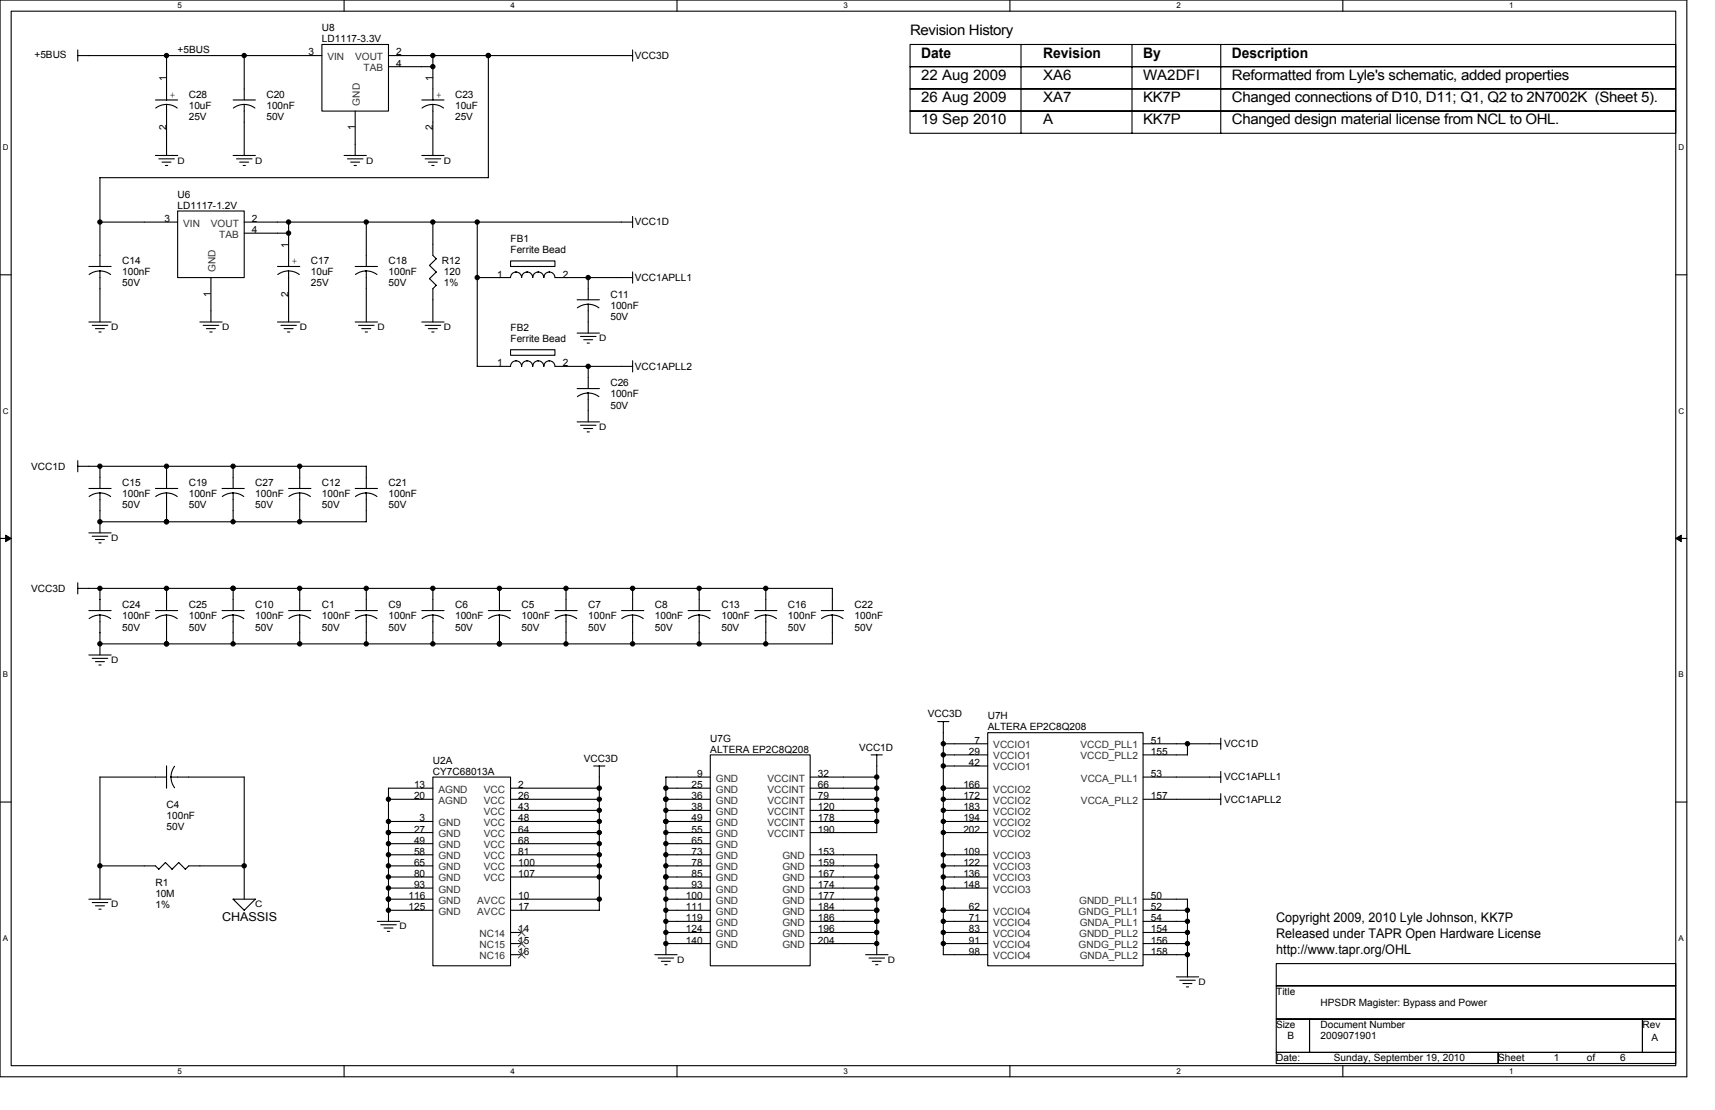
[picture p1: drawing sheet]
<svg xmlns="http://www.w3.org/2000/svg" width="432mm" height="279mm" viewBox="0 0 432 279" stroke-linecap="round" stroke-linejoin="round" font-family="sans-serif">
<path d="M0 0h424.7v271h-424.7zM2.8 2.8h419.1v265.4h-419.1z" fill="none" stroke="#000" stroke-width=".28"/>
<g fill="#fff">
<path d="M44.7 .3h1.1v2.2h-1.1z"/>
<path d="M44.7 268.5h1.1v2.3h-1.1z"/>
</g>
<path d="M86.6 0v2.8M86.6 268.2v2.8" fill="none" stroke="#000" stroke-width=".28"/>
<g fill="#fff">
<path d="M128.5 .3h1.2v2.2h-1.2z"/>
<path d="M128.5 268.5h1.2v2.3h-1.2z"/>
</g>
<path d="M170.5 0v2.8M170.5 268.2v2.8" fill="none" stroke="#000" stroke-width=".28"/>
<g fill="#fff">
<path d="M212.4 .3h1.1v2.2h-1.1z"/>
<path d="M212.4 268.5h1.1v2.3h-1.1z"/>
</g>
<path d="M254.3 0v2.8M254.3 268.2v2.8" fill="none" stroke="#000" stroke-width=".28"/>
<g fill="#fff">
<path d="M296.2 .3h1.1v2.2h-1.1z"/>
<path d="M296.2 268.5h1.1v2.3h-1.1z"/>
</g>
<path d="M338.1 0v2.8M338.1 268.2v2.8" fill="none" stroke="#000" stroke-width=".28"/>
<g fill="#fff">
<path d="M380 .3h1.1v2.2h-1.1z"/>
<path d="M380 268.5h1.1v2.3h-1.1z"/>
<path d="M.7 36h1.5v2.2h-1.5z"/>
<path d="M422.6 36h1.5v2.2h-1.5z"/>
<path d="M.7 102.3h1.5v2.3h-1.5z"/>
<path d="M422.6 102.3h1.5v2.3h-1.5z"/>
</g>
<path d="M0 69.2h2.8M421.9 69.2h2.8" fill="none" stroke="#000" stroke-width=".28"/>
<g fill="#fff">
<path d="M.7 168.7h1.4v2.2h-1.4z"/>
<path d="M422.6 168.7h1.3v2.2h-1.3z"/>
</g>
<path d="M0 135.5h2.8M421.9 135.5h2.8" fill="none" stroke="#000" stroke-width=".28"/>
<path d="M1.4 134.7l1.4 .8-1.4 .8zM421.9 135.5l1.4-.8v1.6z" fill="#000" stroke="#000" stroke-width=".25"/>
<g fill="#fff">
<path d="M.7 235.1h1.4v2.2h-1.4z"/>
<path d="M422.6 235.1h1.4v2.2h-1.4z"/>
</g>
<g fill="none" stroke="#000" stroke-width=".28">
<path d="M19.6 14h61.4M19.6 12.6v2.8M41.9 14v11.2M61.5 14v11.2M81 11.2h16.8v16.8h-16.8zM97.8 14h61.5M97.8 16.8h11.2M109 14v11.2M123 14v30.7h-97.9M159.3 12.6v2.8M229.1 11.2h192.8v5.6h-192.8zM229.1 16.8h192.8v5.6h-192.8z"/>
<path d="M257.1 11.2v22.4M285 11.2v22.4M307.4 11.2v22.4M39.1 39.1h5.6M39.1 25.2h5.6M39.2 27.2l1.3-.7 1.4-.2 1.5 .2 1.2 .7M40 40h3.9M41.9 26.3v12.8M58.7 39.1h5.6M58.7 25.2h5.6M58.8 27.2l1.2-.7 1.4-.2 1.5 .2 1.3 .7M59.5 40h4"/>
<path d="M61.5 26.3v12.8M86.6 39.1h5.6M87.5 40h3.9M89.4 28v11.1M106.2 39.1h5.6M106.2 25.2h5.6M106.3 27.2l1.2-.7 1.4-.2 1.5 .2 1.3 .7M107 40h4M109 26.3v12.8M229.1 22.4h192.8v5.6h-192.8zM229.1 28h192.8v5.5h-192.8zM25.1 55.9h19.6"/>
<path d="M25.2 44.7v22.4M40.8 40.8h2.3M41.7 41.7h.5M44.7 53.1h16.8v16.8h-16.8zM60.3 40.8h2.3M61.2 41.7h.6M61.5 55.9h97.8M61.5 58.7h11.2M72.7 55.9v11.2M88.3 40.8h2.3M89.2 41.7h.5M92.2 55.9v11.2"/>
<path d="M107.8 40.8h2.3M108.7 41.7h.6M109 55.9v8.4l.9 .9-1.8 1.6M120.2 55.9l-.1 36.3h8.4a1.37 1.37 0 0 1 1.4-1.4 1.4 1.4 0 0 1 1.4 1.4 1.37 1.37 0 0 1 1.4-1.4 1.4 1.4 0 0 1 1.4 1.4 1.37 1.37 0 0 1 1.4-1.4 1.4 1.4 0 0 1 1.4 1.4 1.37 1.37 0 0 1 1.4-1.4 1.4 1.4 0 0 1 1.4 1.4h19.6M159.3 54.5v2.8M22.4 67.1h5.6M22.4 69.1l1.3-.7 1.4-.2 1.5 .2 1.3 .7M25.2 68.2v12.8M53.1 69.9v11.1M69.9 67.1h5.6M69.9 69.1l1.3-.7 1.4-.2 1.5 .2 1.3 .7M72.7 68.2v12.8"/>
<path d="M89.4 67.1h5.6M89.5 69.1l1.3-.7 1.4-.2 1.4 .2 1.3 .7M92.2 68.2v12.8M108.1 66.8l1.8 1.7-1.8 1.7M108.1 70.1l1.8 1.7-.9 .9M109 72.7v8.3M120.1 69.9l8.4-.1a1.37 1.37 0 0 1 1.4-1.3 1.4 1.4 0 0 1 1.4 1.3 1.37 1.37 0 0 1 1.4-1.3 1.4 1.4 0 0 1 1.4 1.3 1.37 1.37 0 0 1 1.4-1.3 1.4 1.4 0 0 1 1.4 1.3 1.37 1.37 0 0 1 1.4-1.3 1.4 1.4 0 0 1 1.4 1.3l19.6 .1M128.5 65.7h11.2v1.4h-11.2zM145.3 75.5h5.6M145.4 77.5l1.3-.7 1.4-.2 1.4 .2 1.3 .7M148.1 69.8v5.7M148.1 76.6v7.2"/>
<path d="M159.3 68.5v2.8M22.4 81h5.6M23.2 81.9h3.9M24 82.7h2.3M24.9 83.6h.6M50.3 81h5.6M51.2 81.9h3.9M52 82.7h2.2M52.8 83.6h.6M69.9 81h5.6M70.7 81.9h3.9M71.5 82.7h2.3"/>
<path d="M72.4 83.6h.6M89.4 81h5.6M90.3 81.9h3.9M91.1 82.7h2.2M91.9 83.6h.6M106.2 81h5.6M107 81.9h4M107.8 82.7h2.3M108.7 83.6h.6M128.5 88h11.2v1.4h-11.2zM145.3 83.8h5.6M145.3 97.8h5.6"/>
<path d="M145.4 99.8l1.3-.6 1.4-.3 1.4 .3 1.3 .6M146.2 84.7h3.9M147 85.5h2.2M147.8 86.4h.6M148.1 92.2v5.6M148.1 98.9v7.3M159.3 90.8v2.8M19.6 116v2.8M19.6 117.4h72.6M25.2 117.3v5.7M41.9 117.3v5.7M58.7 117.3v5.7"/>
<path d="M75.5 117.3v5.7M92.2 117.3v5.7M145.3 106.2h5.6M146.2 107h3.9M147 107.9h2.2M147.8 108.7h.6M22.4 134.1h5.6M22.4 123h5.6M22.4 125l1.3-.7 1.4-.2 1.5 .2 1.3 .7M23.2 135h3.9M24 135.8h2.3M24.9 136.7h.6"/>
<path d="M25.2 124.1v10M39.1 123h5.6M39.2 125l1.3-.7 1.4-.2 1.5 .2 1.2 .7M41.9 124.1v7.2M55.9 123h5.6M56 125l1.2-.7 1.5-.2 1.4 .2 1.3 .7M58.7 124.1v7.2M72.7 123h5.6M72.7 125l1.3-.7 1.4-.2 1.5 .2 1.2 .7M75.5 124.1v7.2M89.4 123h5.6M89.5 125l1.3-.7 1.4-.2 1.4 .2 1.3 .7"/>
<path d="M92.2 124.1v7.2h-67.1M19.6 146.7v2.8M19.6 148.1h190v5.6M22.4 153.7h5.6M22.4 155.7l1.3-.7 1.4-.2 1.5 .2 1.3 .7M25.2 148.1v5.6M25.2 154.8v10.1M39.1 153.7h5.6M39.2 155.7l1.3-.7 1.4-.2 1.5 .2 1.2 .7M41.9 148.1v5.6M41.9 154.8v7.3M55.9 153.7h5.6"/>
<path d="M56 155.7l1.2-.7 1.5-.2 1.4 .2 1.3 .7M58.7 148.1v5.6M58.7 154.8v7.3M72.7 153.7h5.6M72.7 155.7l1.3-.7 1.4-.2 1.5 .2 1.2 .7M75.5 148.1v5.6M75.5 154.8v7.3M89.4 153.7h5.6M89.5 155.7l1.3-.7 1.4-.2 1.4 .2 1.3 .7M92.2 148.1v5.6M92.2 154.8v7.3M106.2 153.7h5.6"/>
<path d="M106.3 155.7l1.2-.7 1.5-.2 1.4 .2 1.3 .7M109 148.1v5.6M109 154.8v7.3M123 153.7h5.6M123 155.7l1.3-.7 1.4-.2 1.5 .2 1.2 .7M125.8 148.1v5.6M125.8 154.8v7.3M139.7 153.7h5.6M139.8 155.7l1.3-.7 1.4-.2 1.4 .2 1.3 .7M142.5 148.1v5.6M142.5 154.8v7.3M156.5 153.7h5.6"/>
<path d="M156.5 155.7l1.3-.7 1.5-.2 1.4 .2 1.3 .7M159.3 148.1v5.6M159.3 154.8v7.3M173.2 153.7h5.7M173.3 155.7l1.3-.7 1.4-.2 1.5 .2 1.2 .7M176 148.1v5.6M176 154.8v7.3M190 153.7h5.6M190.1 155.7l1.3-.7 1.4-.2 1.4 .2 1.3 .7M192.8 148.1v5.6M192.8 154.8v7.3M206.8 153.7h5.6"/>
<path d="M206.8 155.7l1.3-.7 1.4-.2 1.5 .2 1.3 .7M209.6 154.8v7.3h-184.5M22.4 164.9h5.6M23.2 165.7h3.9M24 166.5h2.3M24.9 167.4h.6M25.1 195.6h16.8M25.2 195.6v30.7M41.9 192.8v5.6M43.1 195.6h18.4M44 192.9l-.7 1.3-.2 1.4 .2 1.4 .7 1.3M61.5 195.6v30.7"/>
<path d="M109 195.6h19.5v47.5h-19.5zM109 198.4h-11.2v33.5M128.5 198.4h22.4M149.5 192.8h2.8M150.9 192.8v36.3h-22.4M167.6 195.6h11.2M167.6 198.4h11.2M167.7 195.6v44.7M178.8 190h25.2v53.1h-25.2zM204 195.6h16.7M204 198.4h16.7M219.3 190h2.8"/>
<path d="M220.7 190v19.6h-16.7M236.1 181.6h2.8M237.5 192.8h11.2M237.5 190h11.2M237.5 187.2h11.2M237.5 198.4h11.2M237.5 181.6v58.7h11.2M248.7 184.4h39.1v58.7h-39.1zM287.8 187.2h19.6M287.8 195.6h19.6M299 187.2v2.8h-11.2M307.4 185.8v2.8"/>
<path d="M307.4 194.2v2.8M307.4 199.8v2.8M0 201.9h2.8M25.1 218h14M41.6 217.1l1.7 1.7 1.7-1.7 1.7 1.7 .8-.8h14M41.7 217.1l-1.7 1.7-.9-.9M97.8 201.2h11.2M97.8 218h11.2M97.8 206.8h11.2M97.8 209.6h11.2M97.8 212.4h11.2M97.8 215.2h11.2"/>
<path d="M128.5 201.2h22.4M128.5 218h22.4M128.5 204h22.4M128.5 206.8h22.4M128.5 209.6h22.4M128.5 212.4h22.4M128.5 215.2h22.4M167.6 201.2h11.2M167.6 218h11.2M167.6 204h11.2M167.6 206.8h11.2M167.6 209.6h11.2"/>
<path d="M167.6 212.4h11.2M167.6 215.2h11.2M204 215.2l16.7-.1v25.2M204 201.2h16.7M204 218h16.7M204 204h16.7M204 206.8h16.7M237.5 201.2h11.2M237.5 218h11.2M237.5 204h11.2M237.5 206.8h11.2M237.5 209.6h11.2"/>
<path d="M237.5 215.2h11.2M287.8 201.2h19.6M421.9 201.9h2.8M22.4 226.3h5.6M23.2 227.2h3.9M24 228h2.3M24.9 228.9h.6M58.7 226.3l2.8 2.8M58.7 226.3h5.6M64.3 226.3l-2.8 2.9M95 231.9h5.6M95.9 232.8h3.9"/>
<path d="M96.7 233.6h2.2M97.5 234.4h.6M97.8 226.3h11.2M97.8 220.7h11.2M97.8 223.5h11.2M97.8 229.1h11.2M128.5 226.3h22.4M128.5 220.7h22.4M128.5 234.7h2.8M128.5 237.5h2.8M167.6 226.3h11.2M167.6 231.9h11.2"/>
<path d="M167.6 220.7h11.2M167.6 223.5h11.2M167.6 229.1h11.2M167.6 234.7h11.2M167.6 237.5h11.2M204 226.3h16.7M204 231.9h16.7M204 220.7h16.7M204 223.5h16.7M204 229.1h16.7M204 234.7h16.7M204 237.5h16.7"/>
<path d="M237.5 231.9h11.2M237.5 220.7h11.2M237.5 223.5h11.2M237.5 229.1h11.2M237.5 234.7h11.2M237.5 237.5h11.2M287.8 226.3h11.2M287.8 231.9h11.2M287.8 229.1h11.2M287.8 234.7h11.2M287.8 237.5h11.2M299 226.3v19.6"/>
<path d="M128.5 240.3h2.8M164.9 240.3h5.6M165.7 241.2h3.9M166.5 242h2.3M167.4 242.8h.6M218 240.3h5.6M218.8 241.2h3.9M219.6 242h2.3M220.5 242.8h.5M287.8 240.3h11.2M296.2 245.9h5.6M297 246.7h3.9"/>
<path d="M297.8 247.6h2.3M298.7 248.4h.6M321.3 242.5h100.6v5.6h-100.6zM321.3 248.1h100.6v8.4h-100.6zM321.3 256.5h8.4v8.4h-8.4zM329.7 256.5h83.8v8.4h-83.8zM413.5 256.5h8.4v8.4h-8.4zM321.3 264.9h55.9v2.8h-55.9zM377.2 264.9h44.7v2.8h-44.7z"/>
</g>
<path d="M130.5 233.9l1.7 1.7M130.5 236.7l1.7 1.7M130.5 239.5l1.7 1.7M132.2 233.9l-1.7 1.7M132.2 236.7l-1.7 1.7M132.2 239.5l-1.7 1.7" fill="none" stroke="#4c4c4c" stroke-width=".25"/>
<g fill="#000" stroke="#000" stroke-width=".28">
<circle cx="41.9" cy="14" r=".54"/>
<circle cx="61.5" cy="14" r=".54"/>
<circle cx="109" cy="14" r=".54"/>
<circle cx="109" cy="16.8" r=".54"/>
<circle cx="122.9" cy="14" r=".54"/>
<circle cx="25.2" cy="55.9" r=".54"/>
<circle cx="72.7" cy="55.9" r=".54"/>
<circle cx="72.7" cy="58.7" r=".54"/>
<circle cx="92.2" cy="55.9" r=".54"/>
<circle cx="109" cy="55.9" r=".54"/>
<circle cx="120.2" cy="55.9" r=".54"/>
<circle cx="120.2" cy="69.9" r=".54"/>
<circle cx="148.1" cy="69.9" r=".54"/>
<circle cx="148.1" cy="92.2" r=".54"/>
<circle cx="25.2" cy="117.4" r=".54"/>
<circle cx="41.9" cy="117.4" r=".54"/>
<circle cx="58.7" cy="117.4" r=".54"/>
<circle cx="75.4" cy="117.4" r=".54"/>
<circle cx="25.2" cy="131.3" r=".54"/>
<circle cx="41.9" cy="131.3" r=".54"/>
<circle cx="58.7" cy="131.3" r=".54"/>
<circle cx="75.4" cy="131.3" r=".54"/>
<circle cx="25.2" cy="148.1" r=".54"/>
<circle cx="41.9" cy="148.1" r=".54"/>
<circle cx="58.7" cy="148.1" r=".54"/>
<circle cx="75.4" cy="148.1" r=".54"/>
<circle cx="92.2" cy="148.1" r=".54"/>
<circle cx="109" cy="148.1" r=".54"/>
<circle cx="125.7" cy="148.1" r=".54"/>
<circle cx="142.5" cy="148.1" r=".54"/>
<circle cx="159.3" cy="148.1" r=".54"/>
<circle cx="176" cy="148.1" r=".54"/>
<circle cx="192.8" cy="148.1" r=".54"/>
<circle cx="25.2" cy="162.1" r=".54"/>
<circle cx="41.9" cy="162.1" r=".54"/>
<circle cx="58.7" cy="162.1" r=".54"/>
<circle cx="75.4" cy="162.1" r=".54"/>
<circle cx="92.2" cy="162.1" r=".54"/>
<circle cx="109" cy="162.1" r=".54"/>
<circle cx="125.7" cy="162.1" r=".54"/>
<circle cx="142.5" cy="162.1" r=".54"/>
<circle cx="159.3" cy="162.1" r=".54"/>
<circle cx="176" cy="162.1" r=".54"/>
<circle cx="192.8" cy="162.1" r=".54"/>
<circle cx="150.9" cy="198.4" r=".54"/>
<circle cx="167.6" cy="198.4" r=".54"/>
<circle cx="220.7" cy="198.4" r=".54"/>
<circle cx="220.7" cy="195.6" r=".54"/>
<circle cx="237.5" cy="190" r=".54"/>
<circle cx="237.5" cy="198.4" r=".54"/>
<circle cx="237.5" cy="187.2" r=".54"/>
<circle cx="237.5" cy="192.8" r=".54"/>
<circle cx="299" cy="187.2" r=".54"/>
<circle cx="25.2" cy="217.9" r=".54"/>
<circle cx="61.5" cy="217.9" r=".54"/>
<circle cx="97.8" cy="209.6" r=".54"/>
<circle cx="97.8" cy="206.8" r=".54"/>
<circle cx="97.8" cy="217.9" r=".54"/>
<circle cx="97.8" cy="215.1" r=".54"/>
<circle cx="97.8" cy="201.2" r=".54"/>
<circle cx="97.8" cy="212.4" r=".54"/>
<circle cx="150.9" cy="209.6" r=".54"/>
<circle cx="150.9" cy="217.9" r=".54"/>
<circle cx="150.9" cy="215.1" r=".54"/>
<circle cx="150.9" cy="206.8" r=".54"/>
<circle cx="150.9" cy="204" r=".54"/>
<circle cx="150.9" cy="201.2" r=".54"/>
<circle cx="150.9" cy="212.4" r=".54"/>
<circle cx="167.6" cy="209.6" r=".54"/>
<circle cx="167.6" cy="217.9" r=".54"/>
<circle cx="167.6" cy="215.1" r=".54"/>
<circle cx="167.6" cy="206.8" r=".54"/>
<circle cx="167.6" cy="201.2" r=".54"/>
<circle cx="167.6" cy="204" r=".54"/>
<circle cx="167.6" cy="212.4" r=".54"/>
<circle cx="220.7" cy="217.9" r=".54"/>
<circle cx="220.7" cy="206.8" r=".54"/>
<circle cx="220.7" cy="204" r=".54"/>
<circle cx="220.7" cy="201.2" r=".54"/>
<circle cx="237.5" cy="209.6" r=".54"/>
<circle cx="237.5" cy="206.8" r=".54"/>
<circle cx="237.5" cy="215.1" r=".54"/>
<circle cx="237.5" cy="217.9" r=".54"/>
<circle cx="237.5" cy="204" r=".54"/>
<circle cx="237.5" cy="201.2" r=".54"/>
<circle cx="97.8" cy="229.1" r=".54"/>
<circle cx="97.8" cy="226.3" r=".54"/>
<circle cx="97.8" cy="220.7" r=".54"/>
<circle cx="97.8" cy="223.5" r=".54"/>
<circle cx="150.9" cy="226.3" r=".54"/>
<circle cx="150.9" cy="220.7" r=".54"/>
<circle cx="167.6" cy="229.1" r=".54"/>
<circle cx="167.6" cy="237.5" r=".54"/>
<circle cx="167.6" cy="234.7" r=".54"/>
<circle cx="167.6" cy="226.3" r=".54"/>
<circle cx="167.6" cy="220.7" r=".54"/>
<circle cx="167.6" cy="231.9" r=".54"/>
<circle cx="167.6" cy="223.5" r=".54"/>
<circle cx="220.7" cy="229.1" r=".54"/>
<circle cx="220.7" cy="237.5" r=".54"/>
<circle cx="220.7" cy="234.7" r=".54"/>
<circle cx="220.7" cy="226.3" r=".54"/>
<circle cx="220.7" cy="220.7" r=".54"/>
<circle cx="220.7" cy="231.9" r=".54"/>
<circle cx="220.7" cy="223.5" r=".54"/>
<circle cx="237.5" cy="229.1" r=".54"/>
<circle cx="237.5" cy="237.5" r=".54"/>
<circle cx="237.5" cy="234.7" r=".54"/>
<circle cx="237.5" cy="231.9" r=".54"/>
<circle cx="237.5" cy="223.5" r=".54"/>
<circle cx="237.5" cy="220.7" r=".54"/>
<circle cx="299" cy="229.1" r=".54"/>
<circle cx="299" cy="234.7" r=".54"/>
<circle cx="299" cy="237.5" r=".54"/>
<circle cx="299" cy="231.9" r=".54"/>
<circle cx="299" cy="240.3" r=".54"/>
</g>
<g font-size="3.6">
<text x="229.1" y="8.9">Revision History</text>
<text x="231.9" y="14.6">Date</text>
<text x="262.7" y="14.6">Revision</text>
<text x="287.8" y="14.6">By</text>
<text x="310.2" y="14.6">Description</text>
<text x="231.9" y="20.1">22 Aug 2009</text>
<text x="262.7" y="20.1">XA6</text>
<text x="287.8" y="20.1">WA2DFI</text>
<text x="310.2" y="20.1">Reformatted from Lyle's schematic, added properties</text>
<text x="231.9" y="25.7">26 Aug 2009</text>
<text x="262.7" y="25.7">XA7</text>
<text x="287.8" y="25.7">KK7P</text>
<text x="310.1" y="25.7">Changed connections of D10, D11; Q1, Q2 to 2N7002K (Sheet 5).</text>
<text x="231.9" y="31.2">19 Sep 2010</text>
<text x="262.7" y="31.2">A</text>
<text x="287.8" y="31.2">KK7P</text>
<text x="310.2" y="31.2">Changed design material license from NCL to OHL.</text>
</g>
<g font-size="3.3">
<text x="321.3" y="232.1">Copyright 2009, 2010 Lyle Johnson, KK7P</text>
<text x="321.3" y="236.1">Released under TAPR Open Hardware License</text>
<text x="321.3" y="240.1">http://www.tapr.org/OHL</text>
</g>
<text font-size="3.1" x="55.9" y="231.9">CHASSIS</text>
<g font-size="2.5">
<text x="81" y="7.9">U8</text>
<text x="81" y="10.6">LD1117-3.3V</text>
<text x="8.7" y="14.6">+5BUS</text>
<text x="44.7" y="13.4">+5BUS</text>
<text x="77.7" y="14">3</text>
<text x="99.8" y="14">2</text>
<text x="99.8" y="16.8">4</text>
<text x="159.8" y="14.8">VCC3D</text>
<text x="41.9" y="20.4" transform="rotate(-90 41.9 20.4)">1</text>
<text x="109" y="20.4" transform="rotate(-90 109 20.4)">1</text>
<text x="42.8" y="24.6">+</text>
<text x="47.5" y="24.6">C28</text>
<text x="47.5" y="27.4">10uF</text>
<text x="67.1" y="24.6">C20</text>
<text x="67.1" y="27.4">100nF</text>
<text x="109.8" y="24.6">+</text>
<text x="114.6" y="24.6">C23</text>
<text x="114.6" y="27.4">10uF</text>
<text x="41.9" y="32.8" transform="rotate(-90 41.9 32.8)">2</text>
<text x="47.5" y="30.2">25V</text>
<text x="67.1" y="30.2">50V</text>
<text x="89.4" y="32.8" transform="rotate(-90 89.4 32.8)">1</text>
<text x="109" y="32.8" transform="rotate(-90 109 32.8)">2</text>
<text x="114.6" y="30.2">25V</text>
<text x="44.7" y="49.8">U6</text>
<text x="44.7" y="52.6">LD1117-1.2V</text>
<text x="41.4" y="55.9">3</text>
<text x="63.4" y="55.9">2</text>
<text x="63.4" y="58.7">4</text>
<text x="159.8" y="56.7">VCC1D</text>
<text x="72.6" y="62.3" transform="rotate(-90 72.6 62.3)">1</text>
<text x="128.5" y="60.9">FB1</text>
<text x="128.5" y="63.7">Ferrite Bead</text>
<text x="30.8" y="66.5">C14</text>
<text x="30.8" y="69.3">100nF</text>
<text x="73.5" y="66.5">+</text>
<text x="78.3" y="66.5">C17</text>
<text x="78.3" y="69.3">10uF</text>
<text x="97.8" y="66.5">C18</text>
<text x="97.8" y="69.3">100nF</text>
<text x="111.2" y="66.5">R12</text>
<text x="111.8" y="69.3">120</text>
<text x="125.2" y="69.8">1</text>
<text x="141.7" y="69.8">2</text>
<text x="159.8" y="70.7">VCC1APLL1</text>
<text x="30.8" y="72.1">50V</text>
<text x="53.1" y="74.7" transform="rotate(-90 53.1 74.7)">1</text>
<text x="72.6" y="74.7" transform="rotate(-90 72.6 74.7)">2</text>
<text x="78.3" y="72.1">25V</text>
<text x="97.8" y="72.1">50V</text>
<text x="111.8" y="72.1">1%</text>
<text x="153.7" y="74.9">C11</text>
<text x="153.7" y="77.7">100nF</text>
<text x="128.5" y="83.3">FB2</text>
<text x="153.7" y="80.5">50V</text>
<text x="128.5" y="86.1">Ferrite Bead</text>
<text x="125.2" y="92.2">1</text>
<text x="141.7" y="92.2">2</text>
<text x="159.8" y="93.1">VCC1APLL2</text>
<text x="153.7" y="97.3">C26</text>
<text x="153.7" y="100.1">100nF</text>
<text x="153.7" y="102.8">50V</text>
<text x="7.9" y="118.2">VCC1D</text>
<text x="30.8" y="122.4">C15</text>
<text x="30.8" y="125.2">100nF</text>
<text x="47.5" y="122.4">C19</text>
<text x="47.5" y="125.2">100nF</text>
<text x="64.3" y="122.4">C27</text>
<text x="64.3" y="125.2">100nF</text>
<text x="81" y="122.4">C12</text>
<text x="81" y="125.2">100nF</text>
<text x="97.8" y="122.4">C21</text>
<text x="97.8" y="125.2">100nF</text>
<text x="30.8" y="128">50V</text>
<text x="47.5" y="128">50V</text>
<text x="64.3" y="128">50V</text>
<text x="81" y="128">50V</text>
<text x="97.8" y="128">50V</text>
<text x="7.9" y="148.9">VCC3D</text>
<text x="30.8" y="153.1">C24</text>
<text x="30.8" y="155.9">100nF</text>
<text x="47.5" y="153.1">C25</text>
<text x="47.5" y="155.9">100nF</text>
<text x="64.3" y="153.1">C10</text>
<text x="64.3" y="155.9">100nF</text>
<text x="81" y="153.1">C1</text>
<text x="81" y="155.9">100nF</text>
<text x="97.8" y="153.1">C9</text>
<text x="97.8" y="155.9">100nF</text>
<text x="114.6" y="153.1">C6</text>
<text x="114.6" y="155.9">100nF</text>
<text x="131.3" y="153.1">C5</text>
<text x="131.3" y="155.9">100nF</text>
<text x="148.1" y="153.1">C7</text>
<text x="148.1" y="155.9">100nF</text>
<text x="164.9" y="153.1">C8</text>
<text x="164.9" y="155.9">100nF</text>
<text x="181.6" y="153.1">C13</text>
<text x="181.6" y="155.9">100nF</text>
<text x="198.4" y="153.1">C16</text>
<text x="198.4" y="155.9">100nF</text>
<text x="215.2" y="153.1">C22</text>
<text x="215.2" y="155.9">100nF</text>
<text x="30.8" y="158.7">50V</text>
<text x="47.5" y="158.7">50V</text>
<text x="64.3" y="158.7">50V</text>
<text x="81" y="158.7">50V</text>
<text x="97.8" y="158.7">50V</text>
<text x="114.6" y="158.7">50V</text>
<text x="131.3" y="158.7">50V</text>
<text x="148.1" y="158.7">50V</text>
<text x="164.9" y="158.7">50V</text>
<text x="181.6" y="158.7">50V</text>
<text x="198.4" y="158.7">50V</text>
<text x="215.2" y="158.7">50V</text>
<text x="233.6" y="180.5">VCC3D</text>
<text x="248.7" y="181.1">U7H</text>
<text x="248.7" y="183.9">ALTERA EP2C8Q208</text>
<text x="147" y="191.7">VCC3D</text>
<text x="178.8" y="186.7">U7G</text>
<text x="178.8" y="189.5">ALTERA EP2C8Q208</text>
<text x="216.3" y="188.9">VCC1D</text>
<text x="243.9" y="190">29</text>
<text x="245.3" y="187.2">7</text>
<text x="289.8" y="187.2">51</text>
<text x="289.8" y="190">155</text>
<text x="308.2" y="188.1">VCC1D</text>
<text x="109" y="192.3">U2A</text>
<text x="109" y="195.1">CY7C68013A</text>
<text x="175.5" y="195.6">9</text>
<text x="205.9" y="195.6">32</text>
<text x="243.9" y="192.8">42</text>
<text x="289.8" y="195.6">53</text>
<text x="308.2" y="196.4">VCC1APLL1</text>
<text x="41.9" y="203.4">C4</text>
<text x="104.2" y="201.2">20</text>
<text x="104.2" y="198.4">13</text>
<text x="130.5" y="198.4">2</text>
<text x="130.5" y="201.2">26</text>
<text x="130.5" y="204">43</text>
<text x="174.1" y="198.4">25</text>
<text x="174.1" y="201.2">36</text>
<text x="174.1" y="204">38</text>
<text x="205.9" y="198.4">66</text>
<text x="205.9" y="201.2">79</text>
<text x="205.9" y="204">120</text>
<text x="242.5" y="198.4">166</text>
<text x="242.5" y="204">183</text>
<text x="242.5" y="201.2">172</text>
<text x="289.8" y="201.2">157</text>
<text x="308.2" y="202">VCC1APLL2</text>
<text x="41.9" y="206.2">100nF</text>
<text x="41.9" y="209">50V</text>
<text x="104.2" y="209.5">27</text>
<text x="105.6" y="206.8">3</text>
<text x="130.5" y="206.8">48</text>
<text x="130.5" y="209.5">64</text>
<text x="174.1" y="206.8">49</text>
<text x="174.1" y="209.5">55</text>
<text x="205.9" y="206.8">178</text>
<text x="205.9" y="209.5">190</text>
<text x="242.5" y="209.5">202</text>
<text x="242.5" y="206.8">194</text>
<text x="104.2" y="212.3">49</text>
<text x="104.2" y="215.1">58</text>
<text x="130.5" y="212.3">68</text>
<text x="130.5" y="215.1">81</text>
<text x="174.1" y="212.3">65</text>
<text x="174.1" y="215.1">73</text>
<text x="205.9" y="215.1">153</text>
<text x="242.5" y="215.1">109</text>
<text x="104.2" y="217.9">65</text>
<text x="104.2" y="220.7">80</text>
<text x="130.5" y="217.9">100</text>
<text x="130.5" y="220.7">107</text>
<text x="174.1" y="217.9">78</text>
<text x="174.1" y="220.7">85</text>
<text x="205.9" y="217.9">159</text>
<text x="205.9" y="220.7">167</text>
<text x="242.5" y="217.9">122</text>
<text x="242.5" y="220.7">136</text>
<text x="39.1" y="223">R1</text>
<text x="39.1" y="225.8">10M</text>
<text x="102.8" y="226.3">116</text>
<text x="104.2" y="223.5">93</text>
<text x="130.5" y="226.3">10</text>
<text x="172.7" y="226.3">100</text>
<text x="174.1" y="223.5">93</text>
<text x="205.9" y="223.5">174</text>
<text x="205.9" y="226.3">177</text>
<text x="242.5" y="223.5">148</text>
<text x="289.8" y="226.3">50</text>
<text x="39.1" y="228.6">1%</text>
<text x="102.8" y="229.1">125</text>
<text x="130.5" y="229.1">17</text>
<text x="172.7" y="229.1">111</text>
<text x="172.7" y="231.9">119</text>
<text x="205.9" y="229.1">184</text>
<text x="205.9" y="231.9">186</text>
<text x="243.9" y="229.1">62</text>
<text x="243.9" y="231.9">71</text>
<text x="289.8" y="229.1">52</text>
<text x="289.8" y="231.9">54</text>
<text x="130.5" y="234.7">14</text>
<text x="130.5" y="237.5">15</text>
<text x="172.7" y="234.7">124</text>
<text x="172.7" y="237.5">140</text>
<text x="205.9" y="234.7">196</text>
<text x="205.9" y="237.5">204</text>
<text x="243.9" y="234.7">83</text>
<text x="243.9" y="237.5">91</text>
<text x="289.8" y="237.5">156</text>
<text x="289.8" y="234.7">154</text>
<text x="130.5" y="240.3">16</text>
<text x="243.9" y="240.3">98</text>
<text x="289.8" y="240.3">158</text>
<text x="321.3" y="250.4">Title</text>
<text x="332.5" y="253.2">HPSDR Magister: Bypass and Power</text>
<text x="321.3" y="258.8">Size</text>
<text x="324.1" y="261.6">B</text>
<text x="332.5" y="258.8">Document Number</text>
<text x="332.5" y="261.6">2009071901</text>
<text x="413.5" y="258.8">Rev</text>
<text x="415.8" y="262.1">A</text>
<text x="321.3" y="267.1">Date:</text>
<text x="335.9" y="267.1">Sunday, September 19, 2010</text>
<text x="377.2" y="267.1">Sheet</text>
<text x="391.2" y="267.1">1</text>
<text x="399.6" y="267.1">of</text>
<text x="407.9" y="267.1">6</text>
</g>
<g font-size="2.5" fill="#333">
<text x="82.4" y="15.1">VIN</text>
<text x="89.4" y="15.1">VOUT</text>
<text x="91.5" y="17.9">TAB</text>
<text x="90.6" y="26.6" transform="rotate(-90 90.6 26.6)">GND</text>
<text x="46.1" y="57">VIN</text>
<text x="53.1" y="57">VOUT</text>
<text x="55.2" y="59.8">TAB</text>
<text x="54.3" y="68.5" transform="rotate(-90 54.3 68.5)">GND</text>
<text x="250.1" y="188.3">VCCIO1</text>
<text x="250.1" y="191.1">VCCIO1</text>
<text x="272" y="188.3">VCCD_PLL1</text>
<text x="272" y="191.1">VCCD_PLL2</text>
<text x="180.2" y="196.7">GND</text>
<text x="193.2" y="196.7">VCCINT</text>
<text x="250.1" y="193.9">VCCIO1</text>
<text x="272.2" y="196.7">VCCA_PLL1</text>
<text x="110.4" y="202.3">AGND</text>
<text x="110.4" y="199.5">AGND</text>
<text x="121.8" y="199.5">VCC</text>
<text x="121.8" y="202.3">VCC</text>
<text x="180.2" y="199.5">GND</text>
<text x="180.2" y="202.3">GND</text>
<text x="193.2" y="199.5">VCCINT</text>
<text x="193.2" y="202.3">VCCINT</text>
<text x="250.1" y="199.5">VCCIO2</text>
<text x="250.1" y="202.3">VCCIO2</text>
<text x="272.2" y="202.3">VCCA_PLL2</text>
<text x="110.4" y="207.9">GND</text>
<text x="121.8" y="205.1">VCC</text>
<text x="121.8" y="207.9">VCC</text>
<text x="180.2" y="205.1">GND</text>
<text x="180.2" y="207.9">GND</text>
<text x="193.2" y="205.1">VCCINT</text>
<text x="193.2" y="207.9">VCCINT</text>
<text x="250.1" y="207.9">VCCIO2</text>
<text x="250.1" y="205.1">VCCIO2</text>
<text x="110.4" y="210.7">GND</text>
<text x="110.4" y="213.5">GND</text>
<text x="121.8" y="210.7">VCC</text>
<text x="121.8" y="213.5">VCC</text>
<text x="180.2" y="210.7">GND</text>
<text x="180.2" y="213.5">GND</text>
<text x="193.2" y="210.7">VCCINT</text>
<text x="250.1" y="210.7">VCCIO2</text>
<text x="110.4" y="216.3">GND</text>
<text x="110.4" y="219.1">GND</text>
<text x="110.4" y="221.9">GND</text>
<text x="121.8" y="216.3">VCC</text>
<text x="121.8" y="219.1">VCC</text>
<text x="121.8" y="221.9">VCC</text>
<text x="180.2" y="216.3">GND</text>
<text x="180.2" y="219.1">GND</text>
<text x="180.2" y="221.9">GND</text>
<text x="197" y="216.3">GND</text>
<text x="197" y="219.1">GND</text>
<text x="197" y="221.9">GND</text>
<text x="250.1" y="219.1">VCCIO3</text>
<text x="250.1" y="216.3">VCCIO3</text>
<text x="250.1" y="221.9">VCCIO3</text>
<text x="110.4" y="224.7">GND</text>
<text x="110.4" y="227.5">GND</text>
<text x="120.2" y="227.5">AVCC</text>
<text x="180.2" y="224.7">GND</text>
<text x="180.2" y="227.5">GND</text>
<text x="197" y="224.7">GND</text>
<text x="197" y="227.5">GND</text>
<text x="250.1" y="224.7">VCCIO3</text>
<text x="271.7" y="227.5">GNDD_PLL1</text>
<text x="110.4" y="230.3">GND</text>
<text x="120.2" y="230.2">AVCC</text>
<text x="180.2" y="230.2">GND</text>
<text x="180.2" y="233">GND</text>
<text x="197" y="230.2">GND</text>
<text x="197" y="233">GND</text>
<text x="250.1" y="230.3">VCCIO4</text>
<text x="250.1" y="233">VCCIO4</text>
<text x="271.6" y="230.3">GNDG_PLL1</text>
<text x="271.9" y="233">GNDA_PLL1</text>
<text x="120.7" y="235.8">NC14</text>
<text x="120.7" y="238.6">NC15</text>
<text x="180.2" y="235.8">GND</text>
<text x="180.2" y="238.6">GND</text>
<text x="197" y="235.8">GND</text>
<text x="197" y="238.6">GND</text>
<text x="250.1" y="235.8">VCCIO4</text>
<text x="250.1" y="238.6">VCCIO4</text>
<text x="271.6" y="238.6">GNDG_PLL2</text>
<text x="271.7" y="235.8">GNDD_PLL2</text>
<text x="120.7" y="241.4">NC16</text>
<text x="250.1" y="241.4">VCCIO4</text>
<text x="271.9" y="241.4">GNDA_PLL2</text>
</g>
<g font-size="2.2">
<text x="44.7" y="41.2">D</text>
<text x="64.3" y="41.2">D</text>
<text x="92.2" y="41.2">D</text>
<text x="111.8" y="41.2">D</text>
<text x="28" y="83.1">D</text>
<text x="55.9" y="83.1">D</text>
<text x="75.5" y="83.1">D</text>
<text x="95" y="83.1">D</text>
<text x="111.8" y="83.1">D</text>
<text x="150.9" y="85.9">D</text>
<text x="150.9" y="108.2">D</text>
<text x="28" y="136.2">D</text>
<text x="28" y="166.9">D</text>
<text x="28" y="228.4">D</text>
<text x="64.3" y="228.4">C</text>
<text x="100.6" y="234">D</text>
<text x="170.5" y="242.3">D</text>
<text x="223.5" y="242.3">D</text>
<text x="301.8" y="247.9">D</text>
</g>
<g font-size="2">
<text x="44.7" y="2.1">5</text>
<text x="128.5" y="2.1">4</text>
<text x="212.4" y="2.1">3</text>
<text x="296.2" y="2.1">2</text>
<text x="380" y="2.1">1</text>
<text x=".7" y="37.8">D</text>
<text x="422.6" y="37.8">D</text>
<text x=".7" y="104.1">C</text>
<text x="422.6" y="104.1">C</text>
<text x=".7" y="170.5">B</text>
<text x="422.6" y="170.5">B</text>
<text x=".7" y="236.9">A</text>
<text x="422.6" y="236.9">A</text>
<text x="44.7" y="270.3">5</text>
<text x="128.5" y="270.3">4</text>
<text x="212.4" y="270.3">3</text>
<text x="296.2" y="270.3">2</text>
<text x="380" y="270.3">1</text>
</g>
</svg>
